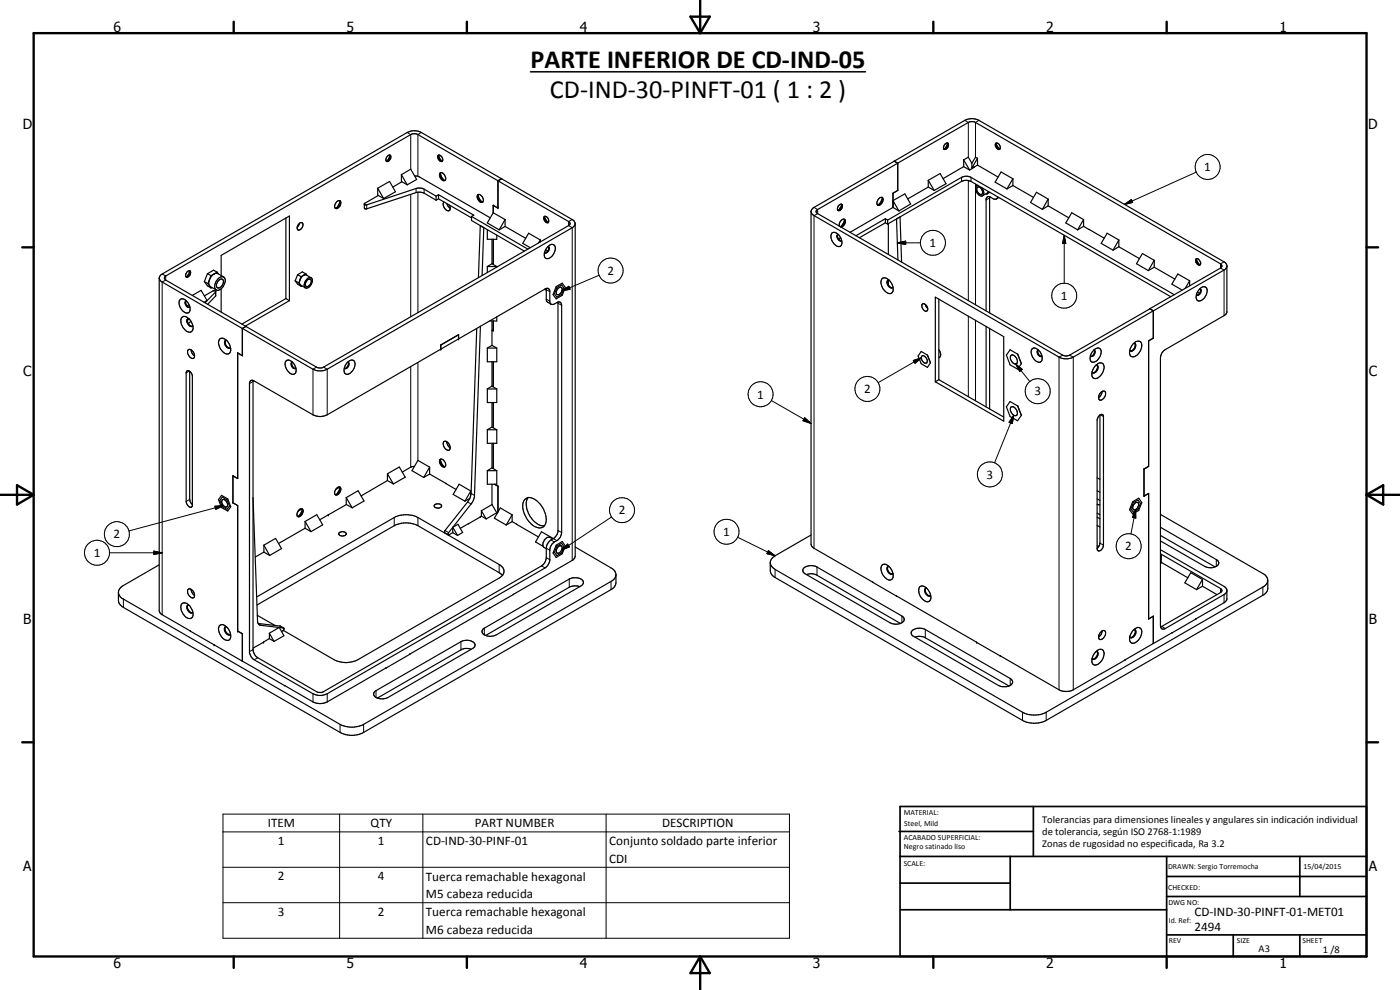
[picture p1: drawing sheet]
<svg xmlns="http://www.w3.org/2000/svg" width="420mm" height="297mm" viewBox="0 0 420 297" stroke-linecap="round" stroke-linejoin="round" font-family="sans-serif">
<g fill="none" stroke="#000" stroke-width=".35">
<path d="M113.4 56.5l3.5-2.1 1.8 3.1-3.6 2.1M113.4 56.5l1.7 3.1M113.4 56.5v2l1.7 1.1M113.6 58.6l-4.1 2.4-.1 1.6 .5 .1 15.6-5 1.5 .1 3.9 2.3M117 46.5a1.28 1.28 0 0 0-1 1.9M117 46.5a1.19 1.19 0 0 1 .1 1.3 1.19 1.19 0 0 1-1.1 .6M117 46.5l-.2 .7-.8 1.2M117.1 46.7a1.45 1.45 0 0 1-1.2 1.7M120.5 52.4l2.8-1.6 1.7 3-2.8 1.7M120.5 52.4l1.7 3.1M120.5 52.4v2l1.7 1.1M120.6 54.5l-2.7 1.6"/>
<path d="M124.4 52.8l1.5 .3 21.2 12.3M130.9 58.8v1.3M130.9 58.8l-4.1-2.3-1.3-.1-15.4 5.1-.8-.2M131.6 46.6a1.17 1.17 0 0 0 0 1.2 1.17 1.17 0 0 0 1.1 .6M131.6 46.6l1 1.8M131.6 46.6a1.24 1.24 0 0 1 1.1 1.8M131.6 58.4l10.6 6.2-.7 .3M131.6 58.4v1.2M131.6 59.6l9.9 5.8M131.6 58.4l-.7 .4M131.6 59.6l-.7 .5M131.6 46.5a1.37 1.37 0 0 0 1.1 1.9"/>
<path d="M132.1 51.9a1.42 1.42 0 0 1 1.4 .7 1.42 1.42 0 0 1-.1 1.6 1.54 1.54 0 0 1-1.3-2.3zM132.1 52l.6 1.3 .7 .8M132.2 51.8a1.69 1.69 0 0 0 1.2 2.3M133.6 54.1h-.2M143.5 58.5l.3 1 .9 1.2M143.5 58.3a1.64 1.64 0 0 0 1.4 2.3M143.5 58.4a1.54 1.54 0 0 1 1.4 2.2M143.5 58.4a1.58 1.58 0 0 0 .9 2.3l.5-.1M150.5 53.6l-1.1 .6 .1 8.3-1.4-.9M150.5 53.6v.1M263.6 59.7l.6-.4 .5-.1a1.55 1.55 0 0 1-1.2 2.4l-.2-.1a1.43 1.43 0 0 1 .3-1.8zM264.7 59.2a1.63 1.63 0 0 1-1.4 2.3"/>
<path d="M264.8 59.4l-.7 1.6-.5 .5M268.3 48.4l1.1 .6-24 13.9-.5 .4v.3l.5 .5 73.7 42.6h1.7l24.3-14M268.3 48.4l-24 13.8-.6 .6-.3 .7M268.4 48.3l21.1-12.2a4.5 4.5 0 0 1 4.3 0l74 42.8 .4 .7v14.1l-.2 .4-.6 .6-17.7 10.2a3 3 0 0 0-1.4 2.5v80.3a.89 .89 0 0 0 .4 1 .89 .89 0 0 0 1-.1l17.7-10.2 .8-1M268.4 48.3v.1M268.4 48.3l1 .6M269.4 57.1l-1.4 .9v4.2M269.4 57.1h.1M269.4 48.9l21.2-12.2 .8-.2h.9l74.3 43 .1 .5-.4 .4-21.2 12.2M269.4 57.1l-1.4 .9M269.4 48.9v8.2M278.6 56.1l-6.2 3.6"/>
<path d="M278.6 54.1l3.5-2 1.8 3-3.5 2M278.6 54.1l1.8 3M278.6 54.1v2M278.6 56.1l1.8 1M284.4 42.9a1.32 1.32 0 0 0-1.1 1.8M284.4 42.9a1.32 1.32 0 0 1-1.1 1.8M284.4 42.9a1.14 1.14 0 0 1 .1 1.3 1.14 1.14 0 0 1-1.2 .5M284.4 43l-1 1.7M289.2 50l-6.2 3.6M289.2 48l1.4-.8 1.1 1.8M289.2 48l1.8 3M289.2 48v2"/>
<path d="M289.2 50l1.8 1M291.7 50.4l.6-.4 .1 .2-1.4 .8M291.7 49v1.4M293.3 56.3a.86 .86 0 0 1 1.3 .5l.2 .5a.73 .73 0 0 1-.4 1.1 .73 .73 0 0 1-.9-.7l-.4-.7zM293.4 49.5l6.1 3.6M293.4 49.5l-1.1 .6M293.4 47.5v2M293.4 47.5l-1.7 2.9M293.4 47.5l-.6-.3-1.1 1.8M293.4 55.6a1.85 1.85 0 0 0 .7 3.1l.7 .1a1.59 1.59 0 0 0-.3-2.5M293.5 55.6l-.2 .1M295.9 58.1l.3 .2"/>
<path d="M296.6 57.4l-.4 .9M296.7 57.5l-1.8 1.2M297 59.1v34.8M297.1 57.7l-.9 .6M298.9 42.9a1.2 1.2 0 0 1 1 1.9 1.24 1.24 0 0 1-1-1.9zM299 42.9a1.33 1.33 0 0 0 1 1.8l-1.1-1.7M299.4 59.1l-.3 .5-.6 .2-1.9-.8-.4 .1-.3 .6v33.6M299.8 59.3l-.8 .4M304 55.7l6.2 3.5M304 53.6l-3.6-2-1.7 3.1 3.5 2M304 53.6l-1.8 3.1M304 55.7l-1.8 1"/>
<path d="M304 53.6v2.1M314.6 59.7l-3.5-2-1.8 3 3.5 2.1M314.6 59.7l-1.8 3.1M314.6 59.7v2.1M85.8 65.4v24.2M89.9 67.1l-.7 1.1M89.9 67l.7-.2a1.42 1.42 0 0 1-1.2 2.2 1.47 1.47 0 0 1 .5-2zM101.1 60.5l.9-.3a1.41 1.41 0 0 1-.5 2.2l-.6 .2a.97 .97 0 0 1-.2-1.6zM101.9 60.2a1.58 1.58 0 0 1-1.3 2.3M102.1 60.4l-.6 1.3-.7 .8M133.3 60.6a1.83 1.83 0 0 0 1.4 2.6 1.25 1.25 0 0 0 .2-1.7M134.1 61.1l.3 .7 .7 .7"/>
<path d="M141.5 64.9v1.3l15.9 9.2M141.5 64.9l16.9 9.9M146.3 69v2.8h2.8v-1.2M146.3 80v1.8M146.3 80h2.8M147.6 71.8v7.3M147.6 79.1l1.5 .9M147.6 79.1l-1.3 .9M148 71.8v7.6M148 63.8l-1.7 3.1 3.5 2.1M148 63.8l3.6 2.1M149.1 80v.2"/>
<path d="M149.4 62.4l-1.4-.8v2.2M149.4 62.4h.1M151.6 67.9l6.2 3.6M151.6 65.9l-1.8 3.1M151.6 67.9l-1.8 1.1M151.6 65.9v2M162.2 72l-.6 .9M162.2 72v.6M162.2 72l-3.5-2-1.8 3 2.3 1.3M163.4 64.9a1.29 1.29 0 0 1 1.1 1.9M163.4 64.9a1.23 1.23 0 0 0 1.1 1.9M163.4 75.7l.1 .2"/>
<path d="M163.4 65l.4 1 .7 .8M163.5 64.9a1.33 1.33 0 0 0 1 1.9M163.7 74.9l.7 .4M164.2 74.2a1.28 1.28 0 0 1 1.1-.9 1.28 1.28 0 0 1 1.3 .7 2.99 2.99 0 0 1-2.6 3.6 1.59 1.59 0 0 1-.4-2.5zM164.5 74h.1a1.21 1.21 0 0 1 .1 1.3 1.21 1.21 0 0 1-1.2 .6M164.5 74a1.33 1.33 0 0 1-1 1.8M172.6 67.1v99.8l-.1 .5-.8 .7-17.7 10.3M172.6 67.1l-.1 .5-.8 .7-73.5 42.5a5 5 0 0 1-4.3 0l-45.5-26.3-.6-1.1M172.6 67.1l-.2-.7-.7-.5-45.3-26.1a4.5 4.5 0 0 0-4.2 0l-73.5 42.4-.7 .6-.2 .6M243.4 63.5v99.8l.3 .7 .6 .5 17.7 10.2M243.4 63.5l.3 .6 .6 .6 73.5 42.4a4.6 4.6 0 0 0 4.3 0l24-13.8M249.7 69.9a2.07 2.07 0 0 1 2.7 1.6 1.58 1.58 0 0 1-.6 2.5 3 3 0 0 1-2.1-4.1z"/>
<path d="M251.5 70.4a1.27 1.27 0 0 0 1 1.8M251.6 70.4h-.2a1.21 1.21 0 0 0 0 1.2 1.21 1.21 0 0 0 1.1 .6l.1-.1M251.9 61.5l.5-.2a.97 .97 0 0 1 .5 .9 .97 .97 0 0 1-.7 .8 .59 .59 0 0 1-.8 0 .59 .59 0 0 1 0-.9zM251.9 67.9a1.42 1.42 0 0 1 .2-1.5 1.42 1.42 0 0 1 1.5-.5 1.74 1.74 0 0 1-1.2 2.3M252.3 71.3l-.6 .4M252.5 61.3l.1 .1M252.6 61.3l-.2 .7-.8 1.1M252.6 61.4a1.4 1.4 0 0 1-1.1 1.7M253.4 65.8l.1 .1M253.5 65.9a1.79 1.79 0 0 1-1.2 2.2l.8-1.2zM265.7 65.6l.7 .4M265.7 65.6v1.2"/>
<path d="M265.7 66.8l.7 .4M265.7 65.6l-8.8 5.1M265.7 66.8l-7.8 4.5M266.4 66v1.2M266.4 66l22.2-12.8a3.1 3.1 0 0 1 2.8 0l61 35.2M266.4 67.2l22.2-12.8a3.1 3.1 0 0 1 2.8 0l60 34.6M266.6 67.1v9.2M268 62.2l-12.9 7.5M268 60.2l3.6-2 1.7 3-3.5 2.1zM268 62.2l1.8 1.1M269.5 78l-.4-12.3 1-.6 .5 13.6M314.6 61.8l6.1 3.6"/>
<path d="M314.6 61.8l-1.8 1M325.2 67.9l1.6 1M325.2 65.9l-1.8 3.1M325.2 67.9l-1.8 1.1M325.2 65.9v2M325.2 65.9l-3.6-2.1-1.7 3.1 3.5 2.1M326.8 68.9l4.6 2.6M326.8 68.9h.1M335.8 74l6.2 3.6M335.8 72l-1.8 3.1M335.8 74l-1.8 1.1M335.8 72v2"/>
<path d="M335.8 72l-3.5-2-1.8 3 3.5 2.1M346.4 78.1l-1.8 3.1M346.4 78.1v2.1M346.4 78.1l-3.6-2-1.7 3 3.5 2.1M358.9 77.7l.2-.1a1.28 1.28 0 0 1 1.1 1.8l-.1 .1a1.27 1.27 0 0 1-1.2-1.8zM359.1 77.7l.5 1.3 .5 .5M359.1 77.6a1.33 1.33 0 0 0 1.1 1.9M47.8 83.4v99.9l.2 .6 .7 .5 8.5 5M49.6 82.9l73.7-42.5 .7-.3 1.4 .3 45.2 26.1a.64 .64 0 0 1 .5 .6 .64 .64 0 0 1-.5 .6l-73.7 42.6-.6 .1-1.1-.1-45.5-26.3-.4-.6zM54 89.9a1.95 1.95 0 0 1 2.7 1.5 1.48 1.48 0 0 1-.5 2.5 3 3 0 0 1-2.2-4zM54.4 95.4a1.52 1.52 0 0 1 2.4 .3 3.5 3.5 0 0 1 1 3.5 1.38 1.38 0 0 1-2.4-.3 3.4 3.4 0 0 1-1-3.5zM55.8 90.3a1.25 1.25 0 0 0 1 1.9l.2-.1"/>
<path d="M55.8 90.3a1.37 1.37 0 0 0 1.1 1.9M56 90.3h-.2M56.4 95.6a1.62 1.62 0 0 0 1.3 2.3M56.6 95.6a1.03 1.03 0 0 0-.6 .9 1.03 1.03 0 0 0 .6 1l.9 .5 .4-.3M56.7 95.7l-.5 .5M56.7 91.4l-.6 .4M57 81.3l-.4 1-.6 .8M57 81.4a1.11 1.11 0 0 0-1.3 1.1l.3 .6M57 81.4a1.45 1.45 0 0 1-1 1.7M57.1 81.3a1.27 1.27 0 0 1-1.1 1.8M57.3 96.4l-.8 .7M57.7 88.6l2.7-1.5 1.7 3.1-.9 .5"/>
<path d="M61.3 84.5l1 1.3 1 .6M61.3 84.5l1.1 .6M62.3 82.1l-1 2.4M62.3 82.1l1 .6M62.4 85.1l.5 .7M62.9 83.9l-.3 .9 .3 1M62.9 85.8l2 1.2M62.9 85.8l.4 .6M62.9 83.9l-.5 1.2M63.3 82.7l-.4 1.2M63.6 86.3l-.3 .1M64.3 82.2l-1 .9-.4 .8"/>
<path d="M64.3 82.2l.4-.2 .7 .1 1.7 1M64.3 82.2l-1 .5M64.8 87.5l-3.3 3.3M64.8 87.5l-.5-.3-.4 .1-2.6 1.5M64.8 87.5l-.1 1.3-2.4 2.5M65.2 81.7l-1.1-.6-1.8 1M65.2 81.7l.3 .5M65.2 81.7l-.9 .5M65.4 83.7a1.21 1.21 0 0 1 2-.3 2.76 2.76 0 0 1-2.4 3.6 2.2 2.2 0 0 1 .4-3.3zM65.5 84.3l.4-.4a.78 .78 0 0 1 1.1 0 .78 .78 0 0 1 0 1.1 1.39 1.39 0 0 1-1.9 1.2 1.71 1.71 0 0 1 .4-1.9zM66.4 82.7v-6.1l20.5-11.8v25.4M66.4 86.7v6.9"/>
<path d="M73.8 98l-1.1 .6v8.1M73.8 98l-1 .6v8.2l-1.5-.9M85.8 89.6l1.1 .6M85.8 89.6l-13.2 7.6M86.9 90.2l-13.3 7.6M88.6 84.2l.7 1.1 1.1 .6M88.6 84.2l1.1 .7M89.3 82.4l-.7 1.8M89.3 82.4l1.1 .6M89.7 84.9l.7 1M90.4 83l-.7 1.9M90.6 85.8l-.2 .1"/>
<path d="M91.1 82.6l.8-.1 1.5 .9M91.1 82.6l-.2 .2a2.03 2.03 0 0 0-.7 2.8l1.4 .8M91.1 82.6l-.7 .4M91.8 82.2l-1-.6-1.5 .8M91.8 82.2l.3 .4M91.8 82.2l-.7 .4M92.3 84a.71 .71 0 0 1 1-.1 .71 .71 0 0 1 0 1.1 .95 .95 0 0 1-.6 .8 .95 .95 0 0 1-1.1-.2l.2-1zM93.4 83.4a2.03 2.03 0 0 1-1.8 3M93.4 83.4a2.03 2.03 0 0 0-1.8 3M143.1 98.6l-1.7 49.4-.4 1.5M144.2 97.9l-1.8 51.1-.8 1.9-7.1 9-.1 .5 .3 .1 1.2-.7M144.7 82.7l.5-14.4-1.1-.6-.5 15.6"/>
<path d="M147.6 99.1l.4 .1M147.6 96.3v7.3M148 96.3v3l-.4-.2M149.1 95v1.3h-2.1M163.4 86.8l.5 .3M163.9 86.5l.1 3.7 1.4 1.1M166.9 86l1.8-1 1 1.2-1 2.4-1.8 1.1-.9-1.3zM167.1 86.3l1.5-.8 .6 1-.6 1.8-1.5 .9-.7-1.1zM167.4 90.6l.1 68.8a3.3 3.3 0 0 1-1.4 2.2M167.5 86.6a.65 .65 0 0 1 .7-.5 .65 .65 0 0 1 .5 .6 1.32 1.32 0 0 1-1.6 1.6l-.1-.8zM264.7 83.7a2.06 2.06 0 0 1 2.9 1.3 2.28 2.28 0 0 1-.2 3.1 3.2 3.2 0 0 1-2.7-4.4zM266.5 84a1.61 1.61 0 0 0 1.4 2.3"/>
<path d="M266.6 84a1.45 1.45 0 0 0-.2 1.5 1.45 1.45 0 0 0 1.2 .9l.3-.1M266.6 84h.2M266.6 84v1.4M268 86.1l-.1 .2M277.7 91.4l.7 1.1M277.8 91.4l-.7-.3a1.29 1.29 0 0 0 .3 2.1l.7 .1 .3-.8M277.8 91.4l.6 1.1M280.7 89.2l20.5 11.8v25.4l-20.5-11.8zM281.8 89.8v24.1M295.9 97.9v24.2M297 98.6v24.1M345.1 92.6v.1"/>
<path d="M345.1 92.6l1 .7M345.1 92.7l1 .6M346.1 93.3v8.1M346.1 93.3v8.2M346.4 80.2l6.2 3.5M346.4 80.2l-1.8 1M357 84.2l-1.3 2.3M357 84.2v1.6M357 84.2l-3.5-2-1.8 3.1 3.1 1.7M359.4 87.6l.6 .4M359.9 86.9a1.34 1.34 0 0 1 2.2-.5 3.1 3.1 0 0 1-2.4 3.9 1.71 1.71 0 0 1-.4-2.5zM360.1 86.7a1.12 1.12 0 0 1 .2 1.2 1.12 1.12 0 0 1-1.2 .7v-.2"/>
<path d="M360.2 86.7a1.29 1.29 0 0 1-1.1 1.8M368.2 80l-.8 1-21.3 12.3M56 111.3a1.28 1.28 0 0 1 1.7 1.4v39.1l-.1 .3a1.3 1.3 0 0 1-1.7-1.4v-38.8zM56.9 111.4v38.5l.3 .9 .5 .6M57.4 104.9h-.8a1.74 1.74 0 0 0 1.5 2.6l.3-.7M57.4 104.9l.7 .8 .3 1.1M57.4 104.9a2.3 2.3 0 0 0 1 1.9M65.9 101.8a2.08 2.08 0 0 1 2.9 1.4 2.04 2.04 0 0 1-.2 3 3.3 3.3 0 0 1-2.9-4zM67.8 102.1a1.42 1.42 0 0 0-.1 1.6 1.42 1.42 0 0 0 1.4 .7l.1-.1M67.8 102.2a1.59 1.59 0 0 0 1.2 2.2M67.8 102.1h.2M72.7 106.7l-1.4-.8v37.7l-1.4-.8"/>
<path d="M72.7 106.7h.1M76 114.1l-.1 80.8 .5 1.6 1 .9 17.8 10.2 1.4 .1 65.9-37.9a3.2 3.2 0 0 0 1.4-2.5v-2.8a3.4 3.4 0 0 1 2.2-2.9M85.9 108.2a2.04 2.04 0 0 1 2.6 1.6 1.56 1.56 0 0 1-.5 2.5 3 3 0 0 1-2.1-4.1zM87.7 108.7a1.33 1.33 0 0 0 1 1.8M87.8 108.7a1.11 1.11 0 0 0-.3 1.2 1.11 1.11 0 0 0 .9 .7l.4-.2M103.3 110.4l.1 .1M104.3 108.7a1.1 1.1 0 0 1-.4 1.9l-.5-.1M104.4 108.6a1.17 1.17 0 0 1 1.5-.6 1.17 1.17 0 0 1 .6 1.5 2.54 2.54 0 0 1-2.8 2.7 2.61 2.61 0 0 1 .7-3.6zM104.5 108.7a1.38 1.38 0 0 1-1.1 1.8M137.6 100.5h.1M137.6 101.7v-1.3l-5.3 3.1v1.3M137.6 101.7l26-15a.82 .82 0 0 1 .9-.2 .82 .82 0 0 1 .5 .7v3.4a.86 .86 0 0 0 1.4 .6l.7-.4a.86 .86 0 0 1 1-.1 .86 .86 0 0 1 .5 .9v68.2a3.5 3.5 0 0 1-2.5 3l-.8 1-.3 1v3.4a3.6 3.6 0 0 1-1.4 2.2l-65.4 37.8a4.6 4.6 0 0 1-4.3 0l-17.6-10.2a3.3 3.3 0 0 1-1.4-2.2v-81a.83 .83 0 0 1 .5-.7 .83 .83 0 0 1 .9 .2l17.6 10.2a4.6 4.6 0 0 0 4.3 0l34.1-19.7"/>
<path d="M137.6 101.7l-5.3 3.1M146.3 104.4v4.1h2.8v-4.1M146.3 116.7v4.1h2.8v-4.1M146.3 116.7h2.8M146.3 104.4h2.8M147.6 108.5v7.4M147.6 115.9l1.5 .8M147.6 115.9l-1.3 .8M147.6 103.6l1.5 .8M147.6 103.6l-1.3 .8M148 108.5v7.6M276.7 106.8a1.33 1.33 0 0 1 1.3 .7 1.33 1.33 0 0 1-.1 1.5 1.53 1.53 0 0 1-1.2-2.2z"/>
<path d="M278.3 106.6l.9 2.3M278.3 106.6l-1.8-1.1-1 1.3 1 2.3 1.8 1.1 .9-1.3M281.8 104.9a1.58 1.58 0 0 1 0 2.5M281.8 113.9l19.4 11.2M281.8 113.9l-1.1 .7M303.3 106.7a1.26 1.26 0 0 1 1.9 1.2 .84 .84 0 0 1 .1 .9 .84 .84 0 0 1-.8 .4 2.08 2.08 0 0 1-1.2-2.5zM305.4 106.3l-2.3-1.4-1.1 1.7 1.1 2.9 2.3 1.2 1.1-1.6M305.4 106.3l1.1 2.8M311.6 105.1a1.46 1.46 0 0 0 .9 1.8M311.6 105a1.18 1.18 0 0 0-1-.6 1.18 1.18 0 0 0-1.1 .6 3 3 0 0 0 2.6 3.7l.6-.6v-1.3M311.6 105l.7 .9 .4 .9M311.7 105a1.06 1.06 0 0 0-.4 1.1 1.06 1.06 0 0 0 .8 .8h.5"/>
<path d="M312.7 106.8l-.1 .1M327.2 106.8l.2 .1M327.7 111.6l.3 .3M328.2 105l.2 .1M328.3 105a1.21 1.21 0 0 1 1.7-.5 1.21 1.21 0 0 1 .4 1.7 2.53 2.53 0 0 1-2.8 2.4l-.4-.5v-1.3M328.3 105l-.7 .9-.4 .9M328.4 105.1a1.46 1.46 0 0 1-1 1.8M328.4 105.1a1.16 1.16 0 0 1 .1 1.2 1.16 1.16 0 0 1-1.2 .6M328.8 109.6a1.34 1.34 0 0 1 1.4-.7 1.34 1.34 0 0 1 1.1 1 3.5 3.5 0 0 1-2.7 3.7 1.47 1.47 0 0 1-.7-2.3zM329 109.5l.3 .1M329.2 109.5l.1 .1M329.3 109.6a1.55 1.55 0 0 1-1.3 2.3"/>
<path d="M329.3 109.6a1.87 1.87 0 0 1-1.3 2.2M330.5 117.6l.5-.3 .5 .1a1.75 1.75 0 0 1-1.5 2.6 1.83 1.83 0 0 1 .5-2.4zM330.7 117.5l-.3 1-.7 .8M339 105.1l.2 .1M339.9 103.4a1.56 1.56 0 0 1 2.7-.4 3.5 3.5 0 0 1-2.7 4.1l-.2-.1a1.94 1.94 0 0 1-.2-2.9zM340.3 103a.72 .72 0 0 1 .5 1.2 1.25 1.25 0 0 1-1.6 1M340.5 103a1.63 1.63 0 0 1-1.3 2.3M344.7 102.3v37.7M346.1 101.4v.1M346.1 101.4l-1.4 .9M346.1 101.5l-1.4 .8M124.4 139.9l-1.1 .3-2.6 1.4"/>
<path d="M132.1 137.9a1.42 1.42 0 0 1 1.4 .7 1.42 1.42 0 0 1-.1 1.5 1.54 1.54 0 0 1-1.3-2.2zM132.1 137.9l.6 1.3 .7 .9M132.2 137.9a1.76 1.76 0 0 0 1.2 2.2M132.2 137.8v.1M134.1 132.5a.66 .66 0 0 0-.8 0 .66 .66 0 0 0-.3 .6 1.78 1.78 0 0 0 1.8 1.9l.3-.6M134.1 132.5l.7 .8 .3 1.1M134.1 132.5l.4 1.3 .6 .6M146.3 128.9v4.1h2.8v-4.1M146.3 128.9h2.8M147.6 120.8v7.3M147.6 133v7.4M147.6 128.1l1.5 .8"/>
<path d="M147.6 128.1l-1.3 .8M148 120.8v7.5M148 133v7.6M303.5 122.1a1.64 1.64 0 0 1 1.5 .8 1.64 1.64 0 0 1-.1 1.8 1.82 1.82 0 0 1-1.4-2.6zM305.4 121.8l-2.3-1.3-1.1 1.5 1.1 3 2.3 1.2 1.1-1.6M305.4 121.8l1.1 2.8M330.1 124.5a.6 .6 0 0 1 .7-.2 .6 .6 0 0 1 .4 .7v38.6a1.44 1.44 0 0 1-1.7 1.6l-.2-.6v-38.5l.3-1zM330.1 124.5v38.4l-.2 .8-.6 .8M344.7 140h.1M344.7 140l-1.3 .8M66.5 148.6l1.9 1.1 .8 2.4-.8 1.2-1.9-1-.9-2.4zM66.6 150a1.36 1.36 0 0 1 1.4 .5 1.36 1.36 0 0 1 .1 1.5 1.45 1.45 0 0 1-1.5-1.8z"/>
<path d="M66.7 149.1l1.4 .9 .8 1.8-.8 1-1.4-.8-.7-1.8zM69.9 150.9h.1M69.9 150.9l1.4 .8M69.9 142.8v8.1M70 142.7l-.1 .1M71.3 151.7v37.7l1.4 .8M71.3 143.6l-1.4-.9v8.2M75.9 149.3l1.4 37.3 .3 .7 .5 .3 7.1 .9M89.3 154.9l.2 .1M89.4 153.4l-.3 1 .2 .5M90.6 152.7l-1.2 .7M90.6 152.7a1.74 1.74 0 0 1-1.1 2.3"/>
<path d="M90.7 152.7a1.45 1.45 0 0 1 0 1.5 1.45 1.45 0 0 1-1.4 .7M90.7 152.7h-.6l-.7 .7M90.8 152.8l-.4 1-.9 1.2M91.6 158.5l-8 4.6M91.6 156.5l3.5-2.1 1.7 3.1-3.5 2M91.6 156.5l1.7 3M91.6 156.5v2M91.6 158.5l1.7 1M98.5 154.5h.1M98.5 154.5l-2.5 1.5M100.7 146.9l1.3-.7a1.56 1.56 0 0 1-1.4 2.2M100.7 146.9l.5-.6a.67 .67 0 0 1 1 0 .67 .67 0 0 1 0 .9 1.37 1.37 0 0 1-1.6 1.2"/>
<path d="M100.7 146.9l-.3 1 .2 .5M101.8 159.9a1.29 1.29 0 0 1 2.1 .3 1.26 1.26 0 0 1-1.2 .6 1.26 1.26 0 0 1-1-.7zM102.1 146.3l-.4 1-.9 1.2M103.9 149.3v2l1.8 1.1M103.9 149.3l3.6-2.1 1.8 3.1-3.6 2.1M103.9 149.3l1.8 3.1M104 151.4l-5.5 3.1M116.3 144.2l-7.9 4.6M116.3 142.2l3.5-2.1 1.8 3.1-3.5 2M116.3 142.2l1.8 3M116.3 142.2v2M116.3 144.2l1.8 1"/>
<path d="M128.9 142.2l5 2.9M128.9 140.2l-1.7 3.1M128.9 142.2l-1.7 1.1M128.9 140.2v2M128.9 140.2l-3.5-2.1-1.8 3.1 3.6 2.1M130.4 151.6a1.3 1.3 0 0 1 2.1 .3 1.35 1.35 0 0 1-2.2-.1zM133.6 140l-.2 .1M133.8 145l3.1 1.9M133.9 145.1h.1M135.9 158.2l1.5-.9 1.4 2.5-1.5 .9M135.9 158.2l1.4 2.5M135.9 158.2v1.6"/>
<path d="M135.9 159.8l1.4 .9M140.6 157.1h.1M140.6 157.1l-2.5 1.4M141 149.6l-1.5 .8M141 149.5l-7.4 9.7-.2 .6 1.2 .7M141.3 147.3l-3.5-2-1.8 3 3.5 2.1M141.3 147.3l-1.8 3.1M141.3 147.3v1.2M144.1 155.1h.1M144.2 155.1h.1M144.2 155.1l-3.6 2M144.5 154.9l-.4 .2"/>
<path d="M144.5 153.2l1.4 2.5M144.5 153.2v1.7M144.5 154.9l1.4 .8M146.3 141.2v4.1h2.8v-4.1M146.3 141.2h2.8M147.6 145.3v6.1M147.6 140.4l1.5 .8M147.6 140.4l-1.3 .8M147.6 151.4l1.5 2.4M147.6 151.4l-3.1 1.8M148.4 145.3l1 .6M148.5 145.3l1 .6"/>
<path d="M149.1 153.8l.2 .2M149.1 153.8l-3.2 1.9M149.4 145.9h.1M149.5 145.9l-.1 7.8M153.7 156.5l1.4 .8M153.7 154.5l-1.8 3M153.7 156.5l-1.8 1M153.7 154.5v2M153.7 154.5l-3.6-2.1-1.7 3.1 3.5 2M155.1 157.3l6.5 3.8M155.1 157.3v.1M157.5 149.9a2.28 2.28 0 0 1 3.4 .2 6.8 6.8 0 0 1 2.7 7.3 2.15 2.15 0 0 1-3.1 .6 6.7 6.7 0 0 1-3.2-7.9z"/>
<path d="M158.5 149.3a5.9 5.9 0 0 0 1.2 6.5 4.3 4.3 0 0 0 3.7 2M329.3 143.4l.8 .4M329.3 149.7l.8 .5M329.3 147.2l.8 .5M329.3 151.3l.8 .2M329.3 157.6l.8 .5M329.3 155.2l.8 .5M329.3 154l.8 .4M339.9 150.5l1.8-1 1 1.3-1 2.4-1.8 1-.9-1.3zM340.1 150.8l1.4-.8 .8 1-.8 1.9-1.4 .8-.7-1zM340.6 151l.2-.2a.64 .64 0 0 1 .8 .1 .64 .64 0 0 1 .1 .9 1.36 1.36 0 0 1-1.5 1.2 1.44 1.44 0 0 1 .4-2zM343.3 148.8h.1"/>
<path d="M343.3 140.7v8.2M343.3 140.7l.1 .1M343.4 148.8l1.3-.8v37.7M344.7 148.1h.1M344.7 148.1l-1.4 .8M348.3 154.3l31.1 18 1 1.4 .1 2.9a2.47 2.47 0 0 1-1.5 2l-65 37.6a7.9 7.9 0 0 1-7.1 0l-74.3-42.9a2.52 2.52 0 0 1-1.4-2.1v-2.8l.8-1.2 11.4-6.7M348.3 158.2l16.7 9.7a1.14 1.14 0 0 1 .7 1.3 1.14 1.14 0 0 1-1.1 .9M56.5 176.8a1.47 1.47 0 0 1 1.8 1.3l-.1 1.1a1.67 1.67 0 0 1-1.9-2zM57.4 176.8l.2 1 .8 .8M77 179.1l41.3-23.8a7.9 7.9 0 0 1 7.1 0l24.4 14.1a2.15 2.15 0 0 1 1.5 2 2.15 2.15 0 0 1-1.5 2l-42.4 24.6a7.9 7.9 0 0 1-7.1 0l-15.3-8.9M79.2 165.7l-2.6 1.4M79.2 163.6l3.5-2.1 1.8 3.1-3.6 2.1"/>
<path d="M79.2 163.6l1.7 3.1M79.2 163.6v2.1M79.2 165.7l1.7 1M150.8 172.6l-1-.8-24.4-14.1a7.9 7.9 0 0 0-7.1 0l-41.2 23.8M154.1 178.3v.1M154.1 178.4l-7.1 4.1M165.9 161.7l-.9-.5a2.04 2.04 0 0 0-1.7 3.1l.6 .3M166.1 161.6l-3.6-2-1.8 3 2.3 1.3M166.9 163.6l1.8-1.1 1 1.3-1 2.4-1.8 1.1-.9-1.4zM167.1 163.9l1.5-.9 .6 1-.6 1.9-1.5 .8-.7-1zM167.5 164.1a.73 .73 0 0 1 1.1-.2 .73 .73 0 0 1 0 1.1 1.04 1.04 0 0 1-1.5 .9l-.1-.8zM172.6 164.1l11.5 6.8 .4 .5 .4 .9v2.6a2.47 2.47 0 0 1-1.5 2l-74.3 42.9a7.4 7.4 0 0 1-7 0l-65.7-38-.6-.8-.3-.8 .1-2.9 .5-.9 .5-.5 11.2-6.4"/>
<path d="M174 176a3.8 3.8 0 0 0-3.2 .2l-25.1 14.5M184.9 172.6l-.4 .9-1.1 1-74.3 42.8a7.8 7.8 0 0 1-7 0l-65.5-37.7-.7-.8-.4-.9M231.2 169l.3 .8 1.1 1.1 74.3 42.8a7.9 7.9 0 0 0 7.1 0l65.4-37.8 .9-1 .1-.7M241.1 170.6a3.6 3.6 0 0 1 4.1-.5l25.5 14.7a1.18 1.18 0 0 1 .6 1.3 1.18 1.18 0 0 1-1.1 1l-1.4 .2-1.7-.4-25.5-14.7a1.06 1.06 0 0 1-.5-1.6zM242.1 172.4a3.5 3.5 0 0 1 3.1 .2l25 14.5M261.9 174.7h.1M261.9 174.7l31.2 18M262 174.7v.1M264.7 169.6a2.06 2.06 0 0 1 2.9 1.4 2.04 2.04 0 0 1-.2 3 3.3 3.3 0 0 1-3-3.7zM266.5 170a1.64 1.64 0 0 0 1.4 2.2M266.8 169.9a.98 .98 0 0 0-.3 1.7l.7 .7 .7-.1M268 172.1l-.1 .1"/>
<path d="M276 176.1a1.62 1.62 0 0 1 2.5 .8 2.69 2.69 0 0 1 .4 3.5l-.2 .1a3.2 3.2 0 0 1-2.9-4zM277.9 176.5a1.63 1.63 0 0 0 1.3 2.3M278.1 176.4h-.2a1.39 1.39 0 0 0-.2 1.7 1.39 1.39 0 0 0 1.5 .6l.1-.1M329.3 163.7l.4 .3M348.3 160.7l16.3 9.4M348.3 162.3l13.2 7.6a3.9 3.9 0 0 0 3.1 .2M348.3 164.9l19.1 11 .7 .8 .1 3.1-.6 .9-8.8 5M348.3 166.2l18 10.4a.66 .66 0 0 1 .4 .6 .66 .66 0 0 1-.4 .6l-18 10.3M348.3 166.6l.2 .1M348.5 168.8h.1M348.5 166.7l-.2 .4M348.5 166.7v2l-.2 .2"/>
<path d="M348.6 168.8h.1M348.6 168.8l7.9 4.6M360.9 175.9l4.3 2.5M360.9 173.9l-1.8 3M360.9 175.9l-1.8 1M360.9 173.9v2M360.9 173.9l-3.5-2.1-1.8 3.1 3.5 2M54.6 181.1a2.02 2.02 0 0 1 2.8 1.5 2.04 2.04 0 0 1 0 2.9 1.96 1.96 0 0 1-2.5-1.3l-.5-1-.1-1zM56.4 181.5a1.63 1.63 0 0 0 1.3 2.3M56.6 181.5a.96 .96 0 0 0-.6 .8 .96 .96 0 0 0 .4 .9l.7 .7h.5l.3-.3M57.1 189.4l7.2 4.1M57.2 189.4h.1"/>
<path d="M64.3 193.5h.1M64.3 193.5l8.4 4.9M65.9 187.7a1.37 1.37 0 0 1 1.9 .3 3.2 3.2 0 0 1 1 4 2.38 2.38 0 0 1-2.9-1.9l-.3-1.4zM67.7 188a1.68 1.68 0 0 0 .8 2.3l.5 .1M67.8 188h.1M67.8 188a1.51 1.51 0 0 0 .8 2.5h.4l.2-.3M71.3 189.3l1.5 .9M72.7 190.2v8.2M72.7 190.2h.1M72.8 190.2v8.2l5.6 3.3M72.8 198.3l-.1 .1M77.2 184.6l5.3 3"/>
<path d="M77.5 187.1l6.5 .7M79.1 192.6l-3.2 1.9M80.8 191.6l-1.7 1.1M80.8 190l1.4 2.4M80.8 190v1.6M80.8 191.6l1.4 .8M80.8 190l3-1.7 1.4 2.5-3 1.6M84 187.8h.1M84.1 187.8l1 .7M85.2 188.5a.79 .79 0 0 1-.7 1M122.9 196.3h.1M123 196.3h.1"/>
<path d="M141.4 194.8a3.5 3.5 0 0 0-3.1 .2l-25.1 14.5M145.1 188.6l25.7-14.9a3.1 3.1 0 0 1 4.3 .9l-.1 .7-.6 .5-25.5 14.7a3 3 0 0 1-4.2-.9zM146.9 182.5h.1M147 182.5l-48.8 28.1a4.9 4.9 0 0 1-4.3 0l-15.6-9M273.6 189.4a3.5 3.5 0 0 1 4.1-.5l25.5 14.7a1.19 1.19 0 0 1 .7 1.3 1.19 1.19 0 0 1-1.2 1l-1.8 .1-1.3-.3-25.4-14.8a1.06 1.06 0 0 1-.6-1.5zM274.6 191.2a3.8 3.8 0 0 1 3.1 .1l25.1 14.5M293.1 192.7l7.1 4.1M300.2 196.8h.1M300.2 196.8l17.6 10.2a4.8 4.8 0 0 0 4.3 0l8.5-4.9M327.7 197.6l.2 .1M328.8 195.6a1.31 1.31 0 0 1 1.4-.8 1.31 1.31 0 0 1 1.1 1 3.6 3.6 0 0 1-2.7 3.8 1.49 1.49 0 0 1-.7-2.4zM329 195.5a1.05 1.05 0 0 1 .6 .9 1.05 1.05 0 0 1-.6 1l-.7 .5-.4-.2"/>
<path d="M329.2 195.5a1.66 1.66 0 0 1-1.3 2.2M330.7 189.3l.8-.1a1.71 1.71 0 0 1-1.5 2.6l-.3-.7M330.7 189.3l-.3 1.1-.7 .7M330.7 189.3l-.7 .8-.3 1M337.6 198h.1M337.7 198h.1M337.7 198l-7.1 4.1M339 191.1l.2 .1M340.1 189.1a1.32 1.32 0 0 1 1.4-.8 1.32 1.32 0 0 1 1.1 1 3.5 3.5 0 0 1-2.7 3.7h-.2a1.94 1.94 0 0 1-.2-3zM340.3 188.9h.2M340.5 188.9a1.54 1.54 0 0 1 .2 1.6 1.54 1.54 0 0 1-1.4 .8l-.1-.1M340.6 188.9v.1a1.86 1.86 0 0 1-.8 2.2l-.6 .1"/>
<path d="M344.7 185.7l1.4-.8v8.2v-8.2zM351.8 189.8l-.1 .1M358.8 185.7v.1M358.9 185.7l-21.3 12.3M78.3 201.6h.1M85.5 205.7h.1M112.4 207.6l25.9-15.1a3.2 3.2 0 0 1 4.3 .9l-.2 .7-.3 .3-25.7 14.9a3.2 3.2 0 0 1-4.3-.9zM330.5 202.1h.1"/>
</g>
<g fill="none" stroke="#000" stroke-width=".3">
<path d="M122.2 39.8l1.1 .6v10.4M126.4 39.8l-1 .6v12.5M289.5 36.1l1.1 .6v10.5M293.8 36.1l-1 .6v10.5M123.3 58.3v36.7M124.9 56.6v1.2M125.4 57.7v36.2M127.3 56.8v1.2M288.6 53.2v1.2M290.6 54.1v36.1M291.4 53.2v1.2M292.8 55.2v36.2"/>
<path d="M297 59.4l-1.1 .6M359 51.6l-21.5 9.7M110.1 61.5v1.2M171.7 65.9l-1.1 .6v1.2l1.1 .6v99.8M244.3 62.2l1.1 .7v1.2l-1.1 .6v99.8M269.3 72.9l2.5-.6v1.1zM269.3 72.9h6.9M319.4 70.6l.5 2.5h-1zM319.4 70.6v14.4M337.5 61.3l2-1.4 .4 .8zM367.4 78.6l-1.1 .6v1.2l1.1 .6v13.7M48.7 82.2l1 .6v1.2l-1 .6v99.8"/>
<path d="M56.2 96.2v.2M64.7 87.6v1.3M163.9 89.7l1.1 .6M163.9 86.9l1.1 .6M167.5 91l1.1 .6M168.6 87.3l2.1-1.4 .4 .9zM179.8 82.6l-11.2 4.7M290.6 94.9v24.1M292.8 96.1v24.2M56.8 111.3l-.9 .6M75.9 114.5l-1 .6M95 110.2l-1.1 .6v13.7"/>
<path d="M97.1 110.2l1.1 .6v13.7M123.3 110v30.2M125.4 108.8v29.3M274.1 108.2l2.4-.8-1.9 1.6zM276.5 107.4l-12.9 7.4M304.8 109.2l2 1.6-.8 .7zM304.8 109.2l4.3 5.3M318.9 106.6l-1.1 .5v99.9M321 106.6l1.1 .5v99.9M231.5 120.2l11.9 6.8M241.5 125.3l1.9 1.7-2.4-.8zM304.2 124.6l-.4 2.5-1-.4z"/>
<path d="M304.2 124.6l-5.7 14.3M330.2 124.5l1 .5M56.9 149.9l-1 .6M64.5 151.9l2.5-.2-2.2 1.1zM67 151.7l-28.3 7.6M118.3 155.3v2.4M125.4 155.3v2.4M133.6 159.2l1.1 .6M140.3 150.6l1.1 .6M141.4 148l1 .6M167.5 159.2l1.1 .6M183.5 155.1l-14.9 9.9"/>
<path d="M340.8 152.9l.1 2.5-1-.2zM340.8 152.9l-1.4 7.3M32.8 165.9h15.9M37 179.7v2.5M46.2 165.4l2.5 .5-2.5 .5zM149.8 169.4v2.4M162.5 169.8l1.1 .6M163.9 167.3l1.1 .6M163.9 164.5l1.1 .6M165.3 162l1.1 .6M166.1 161.6l1 .6M168.6 165l1.8-1.8 .5 .9z"/>
<path d="M170.8 173.7v2.5M183.4 174.5v2.4M221.4 161.2l11.2 5.6M230.6 165.2l2 1.6-2.4-.7zM232.6 170.9v2.4M245.2 170.1v2.5M330.1 162.9l1.1 .7M365 167.9v2M366.3 176.6v1.2M367.4 178.4v2.4M379 176.1v2.5M75.9 194.9l-1 .6"/>
<path d="M77.4 197.4l-1.1 .6M77.6 187.2l.7 .4M84 187.8l1 .6M138.3 192.5v2.5M145.4 188.5v2M270.7 184.8v2.1M277.7 188.9v2.4M348.6 188l1.1 .6M93.9 208.2v2.4M98.2 208.2v2.4M102.1 217.3v2.5M109.1 217.3v2.5"/>
<path d="M112.8 207.2v2.1M303.2 203.6v2.1M306.9 213.7v2.5M314 213.7v2.5M66.9 244.3h170v37.2h-170zM66.9 249.6h170M101.9 244.3v37.2M126.9 244.3v37.2M181.9 244.3v37.2M66.9 260.2h170M66.9 270.8h170"/>
<circle cx="362.4" cy="50.1" r="3.8"/>
<circle cx="280" cy="72.9" r="3.8"/>
<circle cx="183.2" cy="81.2" r="3.8"/>
<circle cx="319.4" cy="88.7" r="3.8"/>
<circle cx="228.3" cy="118.3" r="3.7"/>
<circle cx="260.3" cy="116.7" r="3.8"/>
<circle cx="311.4" cy="117.4" r="3.8"/>
<circle cx="186.7" cy="153.1" r="3.8"/>
<circle cx="218" cy="159.5" r="3.8"/>
<circle cx="297.1" cy="142.3" r="3.8"/>
<circle cx="29.1" cy="165.8" r="3.8"/>
<circle cx="35.1" cy="160.3" r="3.7"/>
<circle cx="338.7" cy="163.9" r="3.8"/>
</g>
<g fill="#000">
<circle cx="71.3" cy="105.9" r=".18"/>
<circle cx="132.3" cy="104.8" r=".18"/>
<circle cx="137.6" cy="101.7" r=".18"/>
<circle cx="98.5" cy="154.5" r=".18"/>
<circle cx="64.3" cy="193.5" r=".18"/>
<circle cx="71.3" cy="189.4" r=".18"/>
<circle cx="79.1" cy="192.7" r=".18"/>
<circle cx="293.1" cy="192.7" r=".18"/>
<circle cx="346.1" cy="184.9" r=".18"/>
</g>
<path d="M159.2 21.5h100.5" fill="none" stroke="#000" stroke-width=".46"/>
<g fill="none" stroke="#000" stroke-width=".71">
<path d="M10.1 9.9h400v277.1h-400zM70.1 6.5v3.4M140.1 6.5v3.4M207.2 5h5.8l-2.9 4.9zM210.1 0v9.9M280.1 6.5v3.4M350.1 6.5v3.4M6.7 74.2h3.4M410.1 74.2h3.5M.1 148.5h10M5.1 145.6l5 2.9-5 2.9zM410.1 148.5h10"/>
<path d="M410.1 148.5l5-2.9v5.8zM6.7 222.7h3.4M410.1 222.7h3.5M70.1 287v3.4M140.1 287v3.4M210.1 287v10M210.1 287l2.9 5h-5.8zM280.1 287v3.4M350.1 287v3.4"/>
</g>
<g fill="none" stroke="#000" stroke-width=".51">
<path d="M269.8 249.5h40.3M270.1 242h140v45h-140zM270.1 257h140M303.2 257v16M310.1 242v15M350.1 257v30M390.1 257v12M270.1 265h33.1M270.1 273h80M350.1 269h60M350.1 263h60M350.1 280.5h60"/>
<path d="M370.1 280.5v6.5M390.1 280.5v6.5"/>
</g>
<g fill="#000">
<path d="M337.5 61.3l2-1.4 .4 .8zM269.3 72.9l2.5-.6v1.1zM319.4 70.6l.5 2.5h-1zM168.6 87.3l2.1-1.4 .4 .9zM274.1 108.2l2.4-.8-1.9 1.6zM304.8 109.2l2 1.6-.8 .7zM241.5 125.3l1.9 1.7-2.4-.8zM304.2 124.6l-.4 2.5-1-.4zM64.5 151.9l2.5-.2-2.2 1.1zM340.8 152.9l.1 2.5-1-.2zM46.2 165.4l2.5 .5-2.5 .5zM168.6 165l1.8-1.8 .5 .9z"/>
<path d="M230.6 165.2l2 1.6-2.4-.7z"/>
</g>
<g font-size="7.9">
<text x="159.2" y="20.4">PARTE INFERIOR DE CD-IND-05</text>
<text x="165" y="29.4">CD-IND-30-PINFT-01 ( 1 : 2 )</text>
</g>
<g font-size="4.2">
<text x="34" y="9.6">6</text>
<text x="104" y="9.6">5</text>
<text x="174" y="9.6">4</text>
<text x="244" y="9.6">3</text>
<text x="314" y="9.6">2</text>
<text x="384" y="9.6">1</text>
<text x="6.8" y="38.7">D</text>
<text x="410.6" y="38.7">D</text>
<text x="7" y="112.9">C</text>
<text x="410.8" y="112.9">C</text>
<text x="7" y="187.1">B</text>
<text x="410.8" y="187.1">B</text>
<text x="7" y="261.4">A</text>
<text x="410.8" y="261.4">A</text>
<text x="34" y="290.4">6</text>
<text x="104" y="290.4">5</text>
<text x="174" y="290.4">4</text>
<text x="244" y="290.4">3</text>
<text x="314" y="290.4">2</text>
<text x="384" y="290.4">1</text>
</g>
<g font-size="3.9">
<text x="361.4" y="51.4">1</text>
<text x="279" y="74.1">1</text>
<text x="182.3" y="82.5">2</text>
<text x="318.4" y="90">1</text>
<text x="227.3" y="119.6">1</text>
<text x="259.3" y="118">2</text>
<text x="310.5" y="118.7">3</text>
<text x="296.1" y="143.6">3</text>
<text x="185.7" y="154.3">2</text>
<text x="34.1" y="161.5">2</text>
<text x="217" y="160.8">1</text>
<text x="28.1" y="167.1">1</text>
<text x="337.7" y="165.1">2</text>
<text x="80.3" y="248.2">ITEM</text>
<text x="111.2" y="248.2">QTY</text>
<text x="142.5" y="248.2">PART NUMBER</text>
<text x="198.7" y="248.2">DESCRIPTION</text>
<text x="83.4" y="253.5">1</text>
<text x="113.4" y="253.5">1</text>
<text x="127.8" y="253.5">CD-IND-30-PINF-01</text>
<text x="182.8" y="253.6">Conjunto soldado parte inferior</text>
<text x="182.8" y="259">CDI</text>
<text x="83.4" y="264.2">2</text>
<text x="113.4" y="264.2">4</text>
<text x="127.8" y="264.2">Tuerca remachable hexagonal</text>
<text x="127.8" y="269.5">M5 cabeza reducida</text>
<text x="83.4" y="274.8">3</text>
<text x="113.4" y="274.8">2</text>
<text x="127.8" y="274.9">Tuerca remachable hexagonal</text>
<text x="358.5" y="275">CD-IND-30-PINFT-01-MET01</text>
<text x="127.8" y="280.2">M6 cabeza reducida</text>
<text x="358.5" y="279.4">2494</text>
</g>
<g font-size="3.1">
<text x="312.7" y="246.8">Tolerancias para dimensiones lineales y angulares sin indicación individual</text>
<text x="312.7" y="250.4">de tolerancia, según ISO 2768-1:1989</text>
<text x="312.7" y="254">Zonas de rugosidad no especificada, Ra 3.2</text>
<text x="377.7" y="285.6">A3</text>
<text x="397" y="285.9">1 /8</text>
</g>
<g font-size="2.4">
<text x="271.2" y="244.4">MATERIAL:</text>
<text x="271.3" y="252">ACABADO SUPERFICIAL:</text>
<text x="271.4" y="247.9">Steel, Mild</text>
<text x="271.3" y="254.6">Negro satinado liso</text>
<text x="271.2" y="259.7">SCALE:</text>
<text x="350.6" y="260.8">DRAWN: Sergio Torremocha</text>
<text x="391.2" y="260.6">15/04/2015</text>
<text x="350.6" y="267">CHECKED:</text>
<text x="350.6" y="271.4">DWG NO:</text>
<text x="350.8" y="276.9">Id. Ref:</text>
<text x="350.8" y="282.8">REV</text>
<text x="371.2" y="282.9">SIZE</text>
<text x="390.9" y="282.9">SHEET</text>
</g>
</svg>
